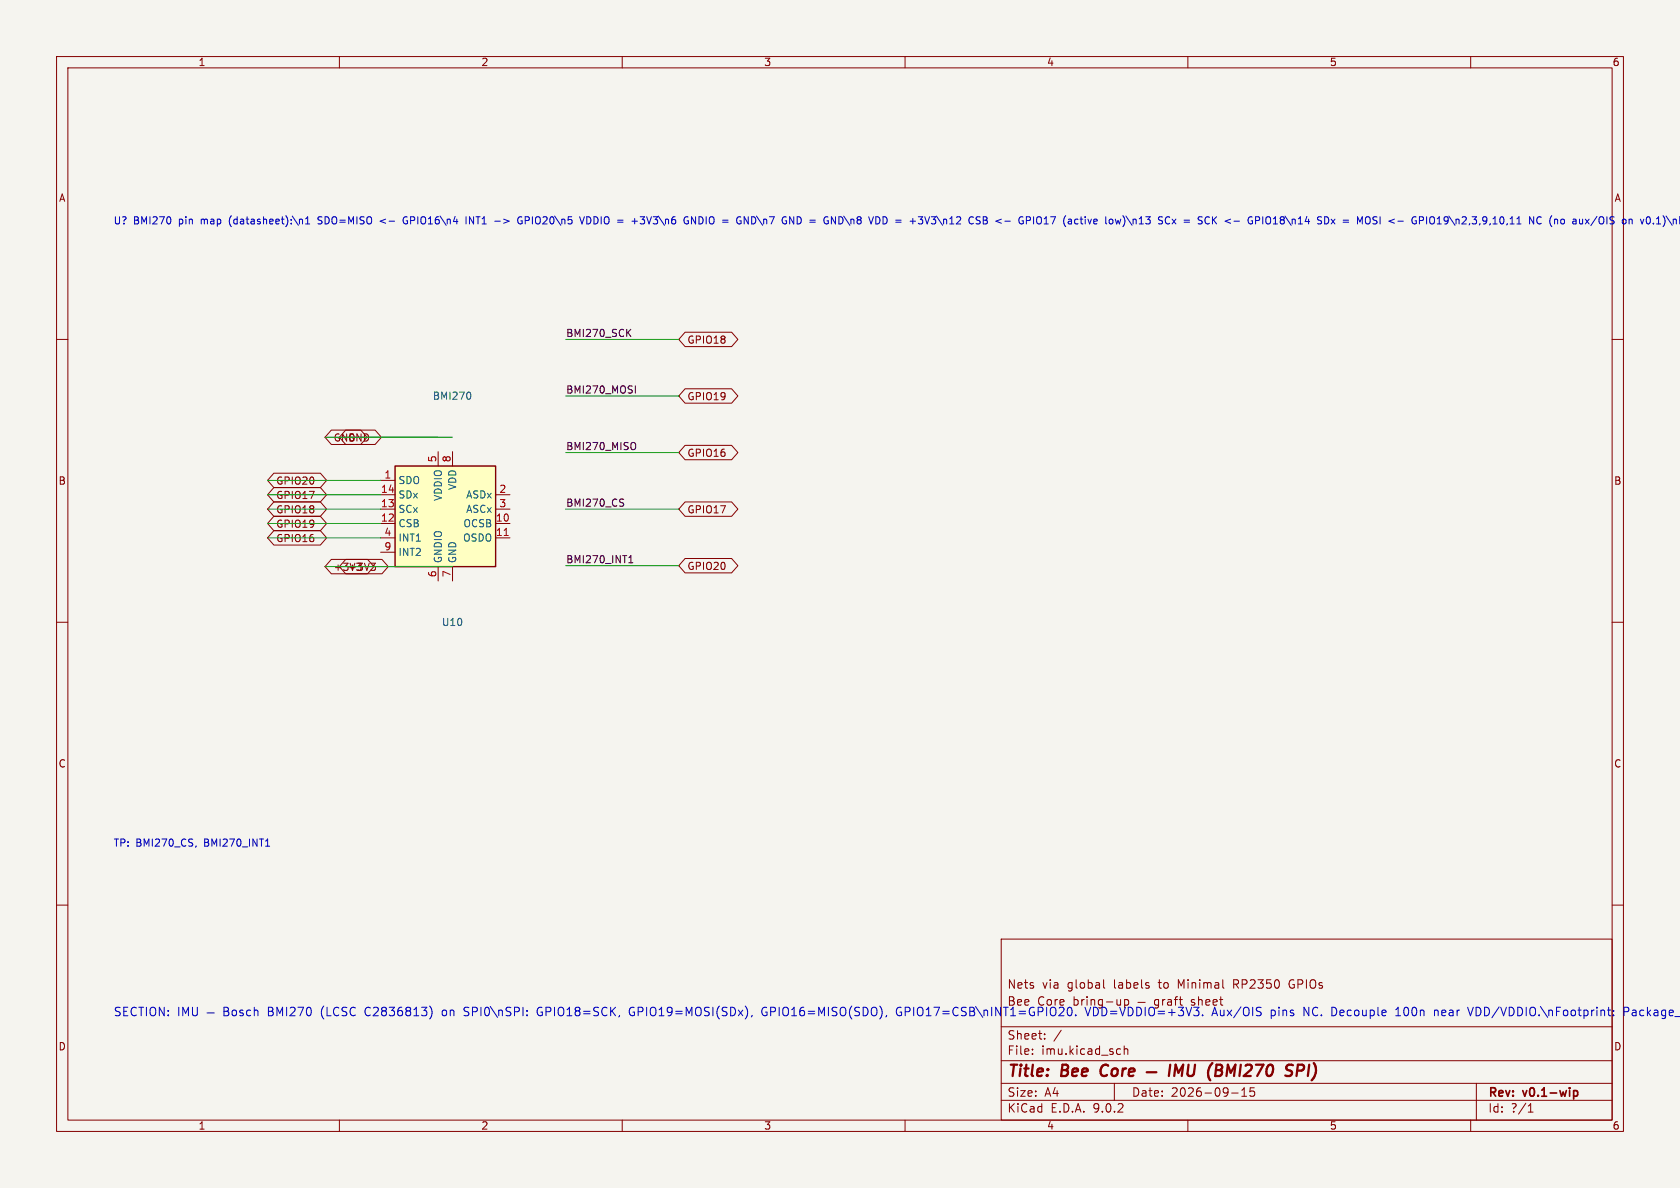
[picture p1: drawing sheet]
<svg xmlns="http://www.w3.org/2000/svg" width="297mm" height="210mm" viewBox="0 0 297 210" stroke-linecap="round" stroke-linejoin="round" font-family="sans-serif">
<path d="M0 0h297v210h-297z" fill="#f5f4ef" stroke="#f5f4ef" stroke-width=".18"/>
<g fill="none" stroke="#840000" stroke-width=".18">
<path d="M10 10h277v190h-277zM12 12h273v186h-273zM60 10v2M110 10v2M160 10v2M210 10v2M260 10v2M10 60h2M285 60h2M10 110h2M285 110h2M10 160h2"/>
<path d="M177 166h108v32h-108zM195.1 173.2v1.3l.2 .2M198.1 176.7v1M198.8 176.7v1.5M198.8 176.8l.4-.1 .3 .1v.8M201.2 177.2h1.3M203.1 174.3v.3M204.8 176.8l-.4-.1-.2 .1v.8M204.8 176.7v1.2M205.5 176.7v1M206 176.7l-.3 .1-.2 .2M206.5 176.8h.5l.1 .9"/>
<path d="M207.1 177.1h-.5a.3 .3 0 0 0-.1 .5M207.6 176.7h.6M208.2 176.2l-.4 .2v1.3M208.5 176.7h.5M208.7 176.2v1.4M228 173.4l-.1 .4 .1 .7M285 160h2M60 198v2M110 198v2M160 198v2M177 194.5h108M177 191.5h108"/>
<path d="M177 187.5h108M177 181.5h108M182.5 186.3v.1M182.5 185.5v.1M184.7 183.6v.1M184.7 182.8v.1M187.6 182.1l-1.3 2M197 191.5v3M197.7 185.4l.4 .1M198.1 186.3l-.4 .1M198.7 185.5l.3-.1 .3 .1 .1 .9M198.7 184.9v1.5"/>
<path d="M210 198v2M217.7 193.2h1.2M219.5 193.8h.9M219.5 192.7l.5-.4v1.5M221 192.3v.7l.2-.1h.5l.1 .6-.3 .3-.5-.1M260 198v2M261 191.5v6.5M270.2 196.6h.8M270.3 195.5h-.1M270.6 195.1v1.5"/>
</g>
<path d="M278.2 192.9l.4-.1 .3 .3v.4l-.1 .2h-.6" fill="none" stroke="#840000" stroke-width=".3"/>
<path d="M194.8 188.5a1.27 1.27 0 0 0 0 1.6M202.7 189.5h1.7M206.9 188.2l-.3 2M207.6 190.2l.2-2 .5 1.4 .9-1.4-.3 2M210.1 188.2l-.2 1.6 .2 .3a.66 .66 0 0 0 1-.3l.2-1.6M214.3 187.9a2.35 2.35 0 0 0-.3 3.1M215 189.2h.6M215.6 189.2l.3 .1 .2 .2M216 188.4l-.3-.2h-.6l-.3 2h.8l.4-.4M216.1 188.8l-.5 .4M229.3 189.3h.8a.55 .55 0 0 0 .4-.5 .55 .55 0 0 0-.3-.6h-.7l-.3 2" fill="none" stroke="#840000" stroke-width=".4"/>
<path d="M69.8 82.4h17.8v17.8h-17.8z" fill="#ffffc2"/>
<path d="M69.8 82.4h17.8v17.8h-17.8z" fill="none" stroke="#840000" stroke-width=".25"/>
<g fill="none" stroke="#840000" stroke-width=".18">
<path d="M121.1 58.7h8.2l1.2 1.3-1.2 1.3h-8.2l-1.1-1.3zM58.6 76h5.2l1.1 1.3-1.1 1.3h-5.2l-1.1-1.3zM61.1 76h5.2l1.1 1.3-1.1 1.3h-5.2l-1.1-1.3zM77.5 79.8v2.6M80 79.8v2.6M121.1 78.7h8.2l1.2 1.3-1.2 1.3h-8.2l-1.1-1.3zM121.1 68.7h8.2l1.2 1.3-1.2 1.3h-8.2l-1.1-1.3zM48.4 83.6h8.2l1.2 1.3-1.2 1.3h-8.2l-1.1-1.3zM48.4 86.2h8.2l1.2 1.3-1.2 1.2h-8.2l-1.1-1.2zM48.4 88.7h8.2l1.2 1.3-1.2 1.3h-8.2l-1.1-1.3zM48.4 91.3h8.2l1.2 1.2-1.2 1.3h-8.2l-1.1-1.3zM48.4 93.8h8.2l1.2 1.3-1.2 1.3h-8.2l-1.1-1.3z"/>
<path d="M58.6 98.9h6.4l1.1 1.3-1.1 1.2h-6.4l-1.1-1.2zM61.1 98.9h6.4l1.1 1.3-1.1 1.2h-6.4l-1.1-1.2zM65.6 99.6h.8l-.5 .4M67.3 84.9h2.5M67.3 87.5h2.5M67.3 90h2.5M67.3 92.5h2.5M67.3 95.1h2.5M67.3 97.6h2.5M87.6 87.5h2.6M87.6 90h2.6M87.6 92.5h2.6"/>
<path d="M87.6 95.1h2.6M121.1 88.7h8.2l1.2 1.3-1.2 1.3h-8.2l-1.1-1.3zM121.1 98.7h8.2l1.2 1.3-1.2 1.3h-8.2l-1.1-1.3zM66.1 100l.3 .3v.3l-.3 .2M77.5 100.2v2.5M80 100.2v2.5"/>
</g>
<path d="M89.1 94.7h.8" fill="none" stroke="#a90000" stroke-width=".18"/>
<path d="M83.1 69.4l.1 .4-.1 .7" fill="none" stroke="#006464" stroke-width=".18"/>
<path d="M111 58.8l.5 .7M111.5 58.2l-.7 .7M112.1 78.2l.1 .1a.81 .81 0 0 1-.1 1.2M112.3 68.2v1.3M109.8 88.2l.5 .1M110 88.9l.3 .2-.3 .4M111.2 99.5h.7M111.2 98.6l.3-.4v1.3" fill="none" stroke="#0f0f0f" stroke-width=".18"/>
<path d="M57.5 77.3h22.5M100 60h20M100 70h20M47.3 84.9h20M47.3 87.5h20M47.3 90h20M47.3 92.5h20M47.3 95.1h20M100 90h20M100 80h20M57.5 100.2h22.5M100 100h20" fill="none" stroke="#009600" stroke-width=".18"/>
<g fill="none" stroke="#0000c2" stroke-width=".18">
<path d="M53 38.8h.4l.1 .8M54 39.6h.8M54 38.7l.4-.4v1.3M56.2 39.5l.2 .1M56.4 38.3l-.2 .3 .2 .3M68.2 38.7l-1 .4 1 .4M68.8 39.1h1M71.8 39h.2M71.9 38.3a.61 .61 0 0 0-.6 .7 .61 .61 0 0 0 .7 .5M82.4 38.3v1.3M83 39.6v-1.3l.7 1.3M87.5 39.1h.9"/>
<path d="M92.2 38.4a.59 .59 0 0 0-.7 .6 .59 .59 0 0 0 .7 .5l.1-.5h-.2M102.5 38.3l.4 1.3 .4-1.3M104 38.3h-.3v1.3h.3M113.2 39.5l.5 .1M113.2 38.3h.8M121.5 39h.2l-.1 .5-.3 .1-.3-.2M121.6 38.4l-.3-.1-.3 .2M122.2 39.6v-1.3l.8 1.3M131.6 38.3l.7 1.3v-1.3M139.6 38.3l.7 1.3v-1.3M148.8 38.4l-.5-.1v1.3l.5-.1M156.8 38.9l-.2-.5-.5-.1v1.3l.5-.1 .2-.5"/>
<path d="M163.5 38.3l.4 1.3 .4-1.3M173 39l.3 .2-.3 .4M173.1 38.3l.2 .1M173.8 38.3h.5l.2 .3-.2 .3 .2 .1 .1 .3-.3 .3h-.5zM173.8 38.9h.5M182.7 38.3v1.3M183.3 38.5l.3-.2a.43 .43 0 0 1 .5 .4v.5a.42 .42 0 0 1-.4 .4 .42 .42 0 0 1-.4-.4zM191.9 38.3v.1M191.9 38.7v.9M192.3 38.7l.3 .9M198.6 38.2a1.49 1.49 0 0 1 0 1.8M199 38.2l1.1 1.6"/>
<path d="M207.2 38.7l.7 .9M207.9 38.7l-.7 .9M209.3 38.9h1M209.3 39.3h1M214.3 38.3v1.3M215.1 38.3l-.8 .7M217.6 38.7l-1 .4 1 .4M225.1 39.6h.7M225.1 38.7l.4-.4v1.3M237.5 38.9h.9M237.5 39.3h.9M243 38.3l.4 .1"/>
<path d="M243.2 39l.2 .2M243.4 39.3l-.2 .3M244 38.3v1.3M246.5 38.7l-.9 .4 .9 .4M254.1 39.6h.7M256 38.9l-.2 .2h-.3l-.2-.2 .1-.5 .4-.1 .2 .1a.84 .84 0 0 1-.3 1.2h-.3M256.1 38.2l1.1 1.6M274.3 38.1a1.46 1.46 0 0 0 0 2M274.8 38.9l.2-.2 .3 .1 .1 .8M274.8 38.7v.9M276 38.9l.2-.2 .3 .2 .1 .4-.1 .2-.3 .1-.2-.1zM285.3 39.5l-.2 .1-.5-.1"/>
<path d="M285.3 38.4l-.4-.1-.3 .3 .1 .3 .6 .2M292.8 39.6h.8M292.8 38.7l.4-.4v1.3M294 38.1l.2 .4M294.2 39.7l-.2 .4M34.7 149.5l-.1 .3M47 149.6h.7M36.6 179.1h1.3M39.6 178.1h.5l.2 .1 .1 .3-.3 .3a.4 .4 0 0 1 .4 .3 .4 .4 0 0 1-.3 .5h-.6zM39.6 178.8h.5M41.1 178.7l.2-.1 .4 .1 .1 .6-.1 .2-.4 .1-.2-.2zM43 178.6h-.4l-.2 .2 .1 .2 .5 .1v.4h-.6"/>
<path d="M44.3 178.6h-.4l-.3 .2v.5l.1 .2h.6M45 178.7l.2-.1h.3l.1 1M45 178.1v1.5M76 177.8a1.72 1.72 0 0 1 0 2.3M78.2 178.7v.7M82 179.5l.6 .1M82.3 178.1l-.3 .2 .1 .3 .2 .2M95.5 178.1a.81 .81 0 0 0-.5 .7 .81 .81 0 0 0 .5 .8M112 178.1a.75 .75 0 0 0-.8 .7 .75 .75 0 0 0 .7 .8M135.3 178.9h.3M135.4 178.1a.75 .75 0 0 0-.7 .7 .75 .75 0 0 0 .6 .8l.2-.1M159.1 178.9h.3"/>
<path d="M159.3 178.1a.74 .74 0 0 0-.9 .6 .74 .74 0 0 0 .6 .9l.4-.2M189.5 179l-.1 .4-.2 .2M190.2 179.4v.2M191.8 178.1l.5 1.5 .5-1.5M214.2 179.6l.5-1.5 .5 1.5M214.4 179.1h.7M224.7 178.6h.5l.3 .2v.5l-.2 .2h-.6M224.7 178.6v1.5M226.1 178.1v.1M230.5 178.1l.9 1.5v-1.5M237.4 178.6h-.3l-.2 .2 .1 .7 .4 .1M237.6 178.9l-.7 .2"/>
<path d="M246.7 179.6h.9M247 178.3l.2-.2v1.5M248.7 178.1a.81 .81 0 0 0-.6 .6 .81 .81 0 0 0 .3 .8l.3 .1M255.6 178.8l-.2-.2h-.3l-.2 .2 .1 .7h.5M255.6 178.9l-.7 .2M261 178.1h.3l.4 .2M261.7 179.3l-.4 .3h-.3M287.1 178.8h.7l.2-.2-.1-.4-.2-.1h-.6v1.5M288.6 178.6h.6v1M289.2 178.9l-.5 .1a.29 .29 0 0 0-.2 .3 .29 .29 0 0 0 .2 .3l.5-.1"/>
</g>
<g font-size="2.8" fill="#840000">
<text x="178" y="190.9">Title:</text>
<text x="187.7" y="190.9">Bee</text>
<text x="195.4" y="190.9">Core</text>
<text x="216.8" y="190.9">(BMI270</text>
<text x="231.4" y="190.9">SPI)</text>
</g>
<g font-size="2.1" fill="#0000c2">
<text x="20" y="179.8">SECTION: IMU</text>
<text x="47.6" y="179.8">BMI270</text>
<text x="57.1" y="179.8">(LCSC</text>
<text x="65.1" y="179.8">C2836813)</text>
<text x="78.9" y="179.8">on</text>
<text x="82.9" y="179.8">SPI0\nSPI:</text>
<text x="96" y="179.8">GPIO18=SCK,</text>
<text x="112.4" y="179.8">GPIO19=MOSI(SDx),</text>
<text x="136" y="179.8">GPIO16=MISO(SDO),</text>
<text x="160" y="179.8">GPIO17=CSB\nINT1=GPIO20.</text>
<text x="178" y="178">Bee</text>
<text x="183.4" y="178">Core</text>
<text x="189.7" y="178">bring-up</text>
<text x="193.6" y="179.8">VDD=VDDIO=+3V3.</text>
<text x="211" y="178">sheet</text>
<text x="216.2" y="179.8">Aux/OIS</text>
<text x="226.6" y="179.8">pins</text>
<text x="232.6" y="179.8">NC.</text>
<text x="237.7" y="179.8">Decouple</text>
<text x="249.2" y="179.8">100n</text>
<text x="256.1" y="179.8">near</text>
<text x="262.4" y="179.8">VDD/VDDIO.\nFootprint:</text>
<text x="289.9" y="179.8">Package</text>
</g>
<g font-size="2.1" fill="#840000">
<text x="178" y="175">Nets</text>
<text x="184.2" y="175">via</text>
<text x="188.7" y="175">global</text>
<text x="197" y="175">labels</text>
<text x="205.1" y="175">to</text>
<text x="208.6" y="175">Minimal</text>
<text x="218.6" y="175">RP2350</text>
<text x="228.6" y="175">GPIOs</text>
<text x="178" y="184">Sheet:</text>
<text x="178" y="186.7">File:</text>
<text x="184.1" y="186.7">imu.kicad_sch</text>
<text x="178" y="196.9">KiCad</text>
<text x="178" y="194.1">Size:</text>
<text x="184.7" y="194.1">A4</text>
<text x="185.7" y="196.9">E.D.A.</text>
<text x="193.3" y="196.9">9.0.2</text>
<text x="200" y="194.1">Date:</text>
<text x="207" y="194.1">2026-09-15</text>
<text x="263" y="194.3">Rev:</text>
<text x="263" y="196.9">Id:</text>
<text x="267.1" y="196.9">?/1</text>
<text x="269.4" y="194.3">v0.1-wip</text>
</g>
<g font-size="1.8" fill="#840000">
<text x="35" y="11.9">1</text>
<text x="85" y="11.9">2</text>
<text x="135" y="11.9">3</text>
<text x="185" y="11.9">4</text>
<text x="235" y="11.9">5</text>
<text x="285" y="11.9">6</text>
<text x="10.3" y="35.9">A</text>
<text x="285.3" y="35.9">A</text>
<text x="121.4" y="61">GPIO18</text>
<text x="121.4" y="71">GPIO19</text>
<text x="58.9" y="78.3">GND</text>
<text x="61.4" y="78.3">GND</text>
<text x="121.4" y="81">GPIO16</text>
<text x="10.3" y="85.9">B</text>
<text x="48.7" y="85.9">GPIO20</text>
<text x="48.7" y="88.4">GPIO17</text>
<text x="285.3" y="85.9">B</text>
<text x="48.7" y="91">GPIO18</text>
<text x="48.7" y="93.5">GPIO19</text>
<text x="121.4" y="91">GPIO17</text>
<text x="48.7" y="96">GPIO16</text>
<text x="58.9" y="101.1">+3V3</text>
<text x="61.4" y="101.1">+3V3</text>
<text x="121.4" y="101">GPIO20</text>
<text x="10.3" y="135.9">C</text>
<text x="285.3" y="135.9">C</text>
<text x="10.3" y="185.9">D</text>
<text x="285.3" y="185.9">D</text>
<text x="35" y="199.9">1</text>
<text x="85" y="199.9">2</text>
<text x="135" y="199.9">3</text>
<text x="185" y="199.9">4</text>
<text x="235" y="199.9">5</text>
<text x="285" y="199.9">6</text>
</g>
<g font-size="1.8" fill="#0000c2">
<text x="20" y="39.8">U?</text>
<text x="23.6" y="39.8">BMI270</text>
<text x="31.7" y="39.8">pin</text>
<text x="35.8" y="39.8">map</text>
<text x="41" y="39.8">(datasheet):\n1</text>
<text x="56.9" y="39.8">SDO=MISO</text>
<text x="72.3" y="39.8">GPIO16\n4</text>
<text x="83.6" y="39.8">INT1</text>
<text x="88.9" y="39.8">-&gt;</text>
<text x="93.2" y="39.8">GPIO20\n5</text>
<text x="104.5" y="39.8">VDDIO =</text>
<text x="114" y="39.8">+3V3\n6</text>
<text x="123.4" y="39.8">GNDIO =</text>
<text x="133.1" y="39.8">GND\n7</text>
<text x="141.4" y="39.8">GND =</text>
<text x="149.2" y="39.8">GND\n8</text>
<text x="157.4" y="39.8">VDD =</text>
<text x="165" y="39.8">+3V3\n12</text>
<text x="175.6" y="39.8">CSB</text>
<text x="180.5" y="39.8">&lt;-</text>
<text x="184.9" y="39.8">GPIO17</text>
<text x="192.9" y="39.8">(active</text>
<text x="200.6" y="39.8">low)\n13</text>
<text x="210.1" y="39.8">SCx</text>
<text x="214.8" y="39.8">=</text>
<text x="217.6" y="39.8">SCK</text>
<text x="222.5" y="39.8">&lt;-</text>
<text x="226.8" y="39.8">GPIO18\n14</text>
<text x="239.3" y="39.8">SDx</text>
<text x="244" y="39.8">=</text>
<text x="246.7" y="39.8">MOSI</text>
<text x="252.5" y="39.8">&lt;-</text>
<text x="256.8" y="39.8">GPIO19\n2,3,9,10,11</text>
<text x="277.7" y="39.8">NC (no</text>
<text x="285.8" y="39.8">aux/OIS</text>
<text x="294.8" y="39.8">on</text>
<text x="20" y="149.8">TP:</text>
<text x="24" y="149.8">BMI270_CS,</text>
<text x="36.2" y="149.8">BMI270_INT1</text>
</g>
<g font-size="1.8" fill="#0f0f0f">
<text x="100" y="59.7">BMI270_SCK</text>
<text x="100" y="69.7">BMI270_MOSI</text>
<text x="100" y="79.7">BMI270_MISO</text>
<text x="100" y="89.7">BMI270_CS</text>
<text x="100" y="99.7">BMI270_INT1</text>
</g>
<g font-size="1.8" fill="#006464">
<text x="76.4" y="70.9">BMI270</text>
<text x="70.3" y="85.8">SDO</text>
<text x="70.3" y="88.3">SDx</text>
<text x="78.3" y="88.7" transform="rotate(-90 78.3 88.7)">VDDIO</text>
<text x="80.9" y="86.7" transform="rotate(-90 80.9 86.7)">VDD</text>
<text x="82.3" y="88.3">ASDx</text>
<text x="70.3" y="90.9">SCx</text>
<text x="70.3" y="93.4">CSB</text>
<text x="70.3" y="95.9">INT1</text>
<text x="81.8" y="95.9">OSDO</text>
<text x="81.8" y="93.4">OCSB</text>
<text x="82.3" y="90.9">ASCx</text>
<text x="70.3" y="98.5">INT2</text>
<text x="78.3" y="99.7" transform="rotate(-90 78.3 99.7)">GNDIO</text>
<text x="80.9" y="99.7" transform="rotate(-90 80.9 99.7)">GND</text>
<text x="78" y="110.9">U10</text>
</g>
<g font-size="1.8" fill="#a90000">
<text x="77.2" y="81.8" transform="rotate(-90 77.2 81.8)">5</text>
<text x="79.7" y="81.8" transform="rotate(-90 79.7 81.8)">8</text>
<text x="67.3" y="87.2">14</text>
<text x="67.3" y="89.7">13</text>
<text x="67.9" y="84.7">1</text>
<text x="88.2" y="87.2">2</text>
<text x="88.2" y="89.7">3</text>
<text x="67.3" y="92.3">12</text>
<text x="67.9" y="94.8">4</text>
<text x="87.6" y="92.3">10</text>
<text x="87.6" y="94.8">11</text>
<text x="67.9" y="97.4">9</text>
<text x="77.2" y="102.1" transform="rotate(-90 77.2 102.1)">6</text>
<text x="79.7" y="102.1" transform="rotate(-90 79.7 102.1)">7</text>
</g>
</svg>
